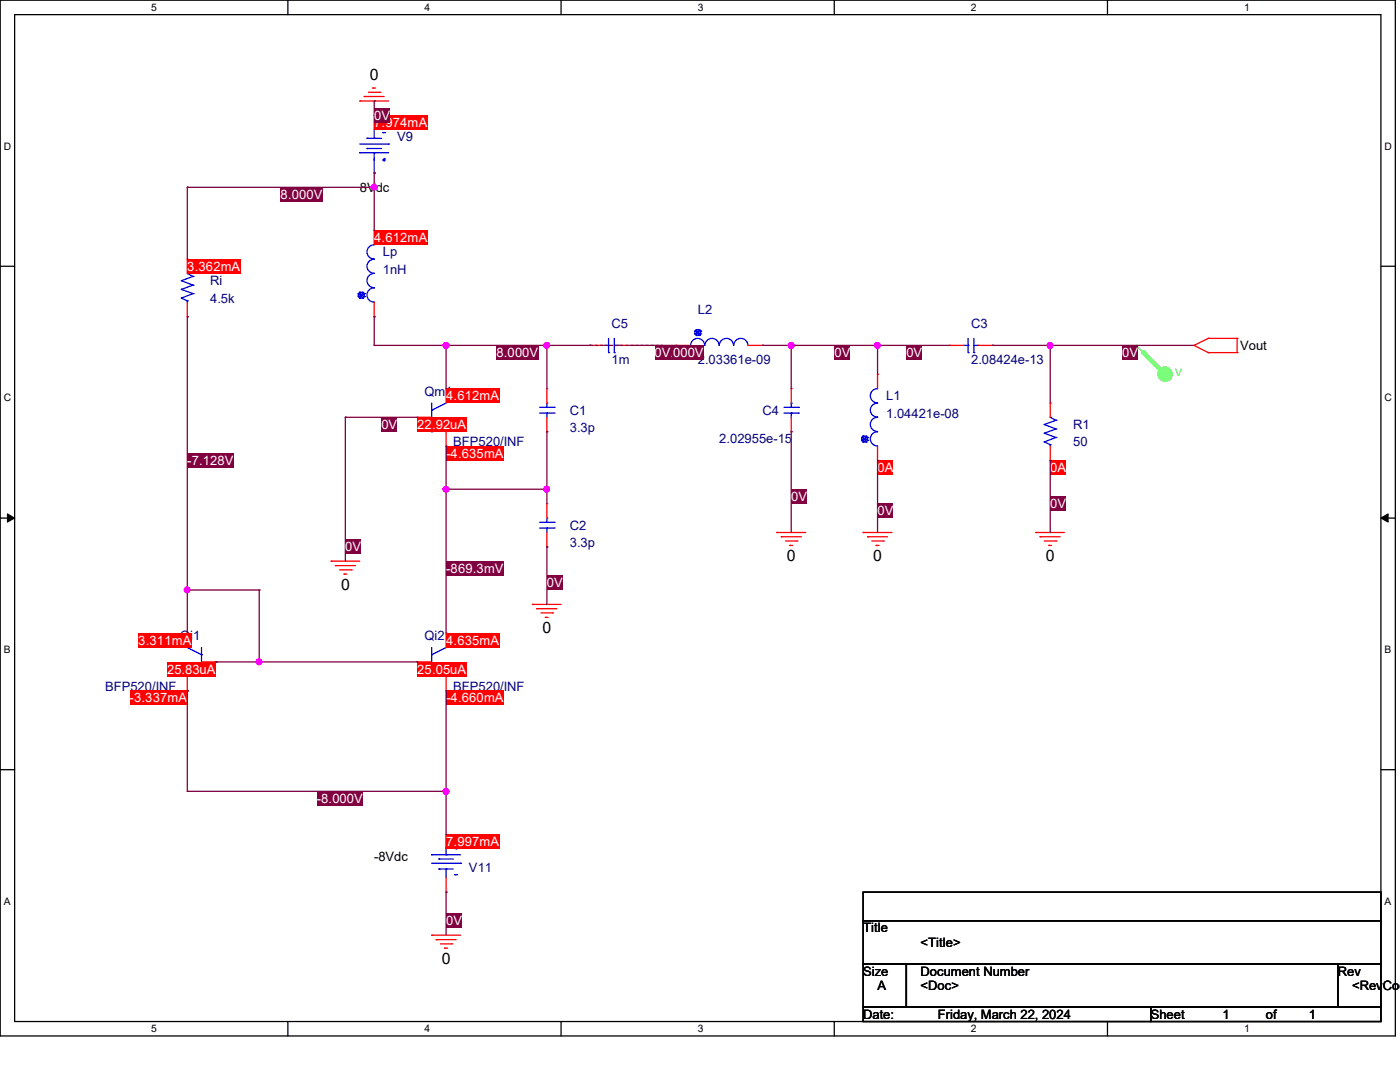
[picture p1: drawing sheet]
<svg xmlns="http://www.w3.org/2000/svg" width="279mm" height="216mm" viewBox="0 0 279 216" stroke-linecap="round" stroke-linejoin="round" font-family="sans-serif">
<path d="M0 0h278.5v206.7h-278.5zM2.9 2.9h272.7v200.9h-272.7z" fill="none" stroke="#000" stroke-width=".25"/>
<g fill="#fff">
<path d="M30.2 .3h1.1v2.3h-1.1z"/>
<path d="M30.2 204.1h1.1v2.3h-1.1z"/>
</g>
<path d="M57.4 0v2.9M57.4 203.8v2.9" fill="none" stroke="#000" stroke-width=".25"/>
<g fill="#fff">
<path d="M84.7 .3h1.1v2.3h-1.1z"/>
<path d="M84.7 204.1h1.1v2.3h-1.1z"/>
</g>
<path d="M112 0v2.9M112 203.8v2.9" fill="none" stroke="#000" stroke-width=".25"/>
<g fill="#fff">
<path d="M139.2 .3h1.1v2.3h-1.1z"/>
<path d="M139.2 204.1h1.1v2.3h-1.1z"/>
</g>
<path d="M166.5 0v2.9M166.5 203.8v2.9" fill="none" stroke="#000" stroke-width=".25"/>
<g fill="#fff">
<path d="M193.8 .3h1.1v2.3h-1.1z"/>
<path d="M193.8 204.1h1.1v2.3h-1.1z"/>
</g>
<path d="M221 0v2.9M221 203.8v2.9" fill="none" stroke="#000" stroke-width=".25"/>
<g fill="#fff">
<path d="M248.3 .3h1.1v2.3h-1.1z"/>
<path d="M248.3 204.1h1.1v2.3h-1.1z"/>
<path d="M.8 28h1.4v2.3h-1.4z"/>
<path d="M276.3 28h1.4v2.3h-1.4z"/>
<path d="M.8 78.2h1.4v2.3h-1.4z"/>
<path d="M276.3 78.2h1.4v2.3h-1.4z"/>
</g>
<path d="M0 53.1h2.9M275.6 53.1h2.9" fill="none" stroke="#000" stroke-width=".25"/>
<g fill="#fff">
<path d="M.8 128.5h1.3v2.2h-1.3z"/>
<path d="M276.3 128.5h1.3v2.2h-1.3z"/>
</g>
<path d="M0 103.4h2.9M275.6 103.4h2.9" fill="none" stroke="#000" stroke-width=".25"/>
<path d="M1.5 102.5l1.4 .9-1.4 .8zM275.6 103.4l1.4-.9v1.7z" fill="#000" stroke="#000" stroke-width=".2"/>
<g fill="#fff">
<path d="M.8 178.7h1.3v2.2h-1.3z"/>
<path d="M276.3 178.7h1.3v2.2h-1.3z"/>
</g>
<path d="M0 153.6h2.9M275.6 153.6h2.9M172.3 178h103.3v5.7h-103.3zM172.3 183.7h103.3v8.7h-103.3zM172.3 192.4h8.6v8.6h-8.6zM180.9 192.4h86.1v8.6h-86.1zM267 192.4h8.6v8.6h-8.6zM172.3 201h57.4v2.8h-57.4zM229.7 201h45.9v2.8h-45.9z" fill="none" stroke="#000" stroke-width=".25"/>
<g fill="none" stroke="#f00" stroke-width=".25">
<path d="M72.7 19.3h.1M72.7 19.3h4M73.5 18.4h2.3M74.4 17.6h.1M74.4 17.6h.6M75.8 18.4h.1M71.8 20.2h.1M71.8 20.2h5.8M238.3 68.9h.1M238.3 68.9l2.8 1.5M241.1 67.5h.1M241.1 70.4h.1"/>
<path d="M241.1 67.5l-2.8 1.4M241.1 67.5h5.8M241.1 70.4h5.8M246.9 67.5h.1M246.9 70.4h.1M246.9 67.5v2.9M66.1 112h.1M66.1 112h5.7M66.9 112.9h.1M66.9 112.9h4.1M67.8 113.7h2.3M68.7 114.6h.1"/>
<path d="M68.7 114.6h.5M70.1 113.7h.1M155 106.3h.1M155 106.3h5.8M155.9 107.1h.1M155.9 107.1h4M156.8 107.9h2.2M157.6 108.8h.1M157.6 108.8h.6M159 107.9h.1M172.3 106.3h.1M172.3 106.3h5.7"/>
<path d="M173.1 107.1h.1M173.1 107.1h4M174 107.9h2.3M174.8 108.8h.1M174.8 108.8h.6M176.3 107.9h.1M206.7 106.3h.1M206.7 106.3h5.7M207.6 107.1h.1M207.6 107.1h4M208.4 107.9h2.3M209.3 108.8h.1"/>
<path d="M209.3 108.8h.5M210.7 107.9h.1M106.3 120.6h.1M106.3 120.6h5.7M107.1 121.5h.1M107.1 121.5h4M107.9 122.3h2.4M108.8 123.2h.1M108.8 123.2h.6M110.3 122.3h.1M86.1 186.6h.1M86.1 186.6h5.8"/>
<path d="M87 187.5h.1M87 187.5h4M87.9 188.3h2.3M88.7 189.2h.1M88.7 189.2h.6M90.2 188.3h.1"/>
</g>
<circle cx="232.5" cy="74.7" r="1.42" fill="#5f5" stroke="#5f5" stroke-width=".25"/>
<path d="M226.8 68.9h.1M226.8 68.9l5.7 5.8" fill="none" stroke="#5f5" stroke-width=".25"/>
<path d="M228.2 70.4l4.3 4.3" fill="none" stroke="#5f5" stroke-width=".85"/>
<circle cx="228.2" cy="70.4" r=".42" fill="#5f5"/>
<g fill="none" stroke="#00f" stroke-width=".25">
<path d="M208.4 88.2h.1M208.4 86.4h.1M208.4 84.7h.1M208.4 88.2l1.2 .5M208.4 86.4l2.3 .9M208.4 84.7l2.3 .9M209.6 83.3h.1M209.6 88.7h.1M209.6 83.3l1.1 .6M209.6 88.7v.3M210.7 87.3h.1M210.7 85.6h.1"/>
<path d="M210.7 83.9h.1M210.7 87.3l-2.3 .9M210.7 85.6l-2.3 .8M210.7 83.9l-2.3 .8"/>
</g>
<path d="M209.6 80.4h.1M209.6 91.9h.1M209.6 80.4v2.9M209.6 89v2.9" fill="none" stroke="#f00" stroke-width=".25"/>
<path d="M209.6 91.9h3.2v2.9h-3.2z" fill="#f00"/>
<g fill="none" stroke="#00f" stroke-width=".25">
<path d="M137.8 68.9a1.4 1.4 0 0 1 1.4-1.4 1.4 1.4 0 0 1 1.4 1.4M138.7 66.6h.1M138.7 66.1h.1M138.7 66.6l.3 .3M138.7 66.1v.5M138.7 66.1l1.1 .5M139 65.8h.1M139 66.9h.1M139 65.8l-.3 .3M139 65.8h.5M139 65.8l.5 1.1M139 66.9h.5"/>
<path d="M139.5 65.8h.1M139.5 66.9h.1M139.5 65.8l-.5 1.1M139.5 65.8l.3 .3M139.8 66.1h.1M139.8 66.6h.1M139.8 66.1l-1.1 .5M139.8 66.1v.5M139.8 66.6l-.3 .3M140.7 68.9a1.42 1.42 0 0 1 1.4-1.4 1.42 1.42 0 0 1 1.4 1.4M143.6 68.9a1.42 1.42 0 0 1 1.4-1.4 1.42 1.42 0 0 1 1.4 1.4M146.4 68.9a1.42 1.42 0 0 1 1.4-1.4 1.42 1.42 0 0 1 1.5 1.4"/>
</g>
<path d="M135 68.9h.1M135 68.9h2.8" fill="none" stroke="#f00" stroke-width=".25"/>
<path d="M135 68.9h3.1v2.9h-3.1z" fill="#f00"/>
<path d="M74.7 46h.1M74.7 46v2.9M74.7 63.2h.1M74.7 60.3v2.9M117.7 68.9h.1M117.7 68.9h2.9M123.5 68.9h2.8M126.3 68.9h.1M149.3 68.9h2.9M152.2 68.9h.1" fill="none" stroke="#f00" stroke-width=".25"/>
<g fill="none" stroke="#00f" stroke-width=".25">
<path d="M71.5 59.2h.1M71.5 58.6h.1M71.5 59.2l.3 .3M71.5 58.6v.6M71.5 58.6l1.2 .6M71.8 58.3h.1M71.8 59.5h.1M71.8 58.3l.6 1.2M71.8 59.5h.6M71.8 58.3l-.3 .3M71.8 58.3h.6M72.4 59.5h.1"/>
<path d="M72.4 58.3h.1M72.4 58.3l.3 .3M72.4 58.3l-.6 1.2M72.7 59.2h.1M72.7 58.6h.1M72.7 59.2l-.3 .3M72.7 58.6l-1.2 .6M72.7 58.6v.6M74.7 54.6a1.42 1.42 0 0 0-1.5 1.4 1.42 1.42 0 0 0 1.5 1.4 1.42 1.42 0 0 0-1.5 1.5 1.42 1.42 0 0 0 1.5 1.4M74.7 48.9a1.42 1.42 0 0 0-1.5 1.4 1.42 1.42 0 0 0 1.5 1.4M74.7 51.7a1.4 1.4 0 0 0-1.5 1.4 1.4 1.4 0 0 0 1.5 1.4M120.6 68.9h.9"/>
<path d="M121.5 70.4h.1M121.5 68.9h.1M121.5 67.5v2.9M122.6 70.4h.1M122.6 67.5v2.9M122.6 68.9h.9M123.5 68.9h.1"/>
</g>
<path d="M74.7 46h10.6v2.9h-10.6z" fill="#f00"/>
<g fill="none" stroke="#00f" stroke-width=".25">
<path d="M71.8 30.5h.1M71.8 28.7h5.8M71.8 30.5h5.8M73.2 29.6h.1M73.2 27.6h.1M73.2 29.6h2.9M73.2 27.6h2.9M74.7 30.5h.1M74.7 27.6h.1M74.7 34.5h.1M74.7 25.9v1.7M74.7 30.5v4"/>
<path d="M76.4 31.9h.1M76.4 26.5h.1M76.4 31.9h.6M76.4 26.5h.6M76.7 31.6h.1M76.7 31.6v.6M77.6 28.7h.1M192.4 68.9h.8M193.2 70.4h.1M193.2 68.9h.1M193.2 67.5v2.9M194.4 70.4h.1"/>
<path d="M194.4 67.5v2.9M194.4 68.9h.8M195.2 68.9h.1M107.7 82.4h2.9M107.7 81.3h2.9M109.1 80.4h.1M109.1 82.4h.1M109.1 80.4v.9M109.1 82.4v.9M110.6 82.4h.1M110.6 81.3h.1"/>
</g>
<path d="M74.7 34.5h.1M74.7 23h.1M74.7 23v2.9M109.1 77.6h.1M109.1 77.6v2.8M189.5 68.9h.1M189.5 68.9h2.9M195.2 68.9h2.9M198.1 68.9h.1M109.1 86.1h.1M109.1 83.3v2.8" fill="none" stroke="#f00" stroke-width=".25"/>
<path d="M74.7 23h10.6v2.9h-10.6z" fill="#f00"/>
<path d="M37.4 129.2l2.8 1.4M39.4 133.2l-1.5 1.5 2.1-.3M40.2 133.5h.1M40.2 135h.1M40.2 130.6h.1M40.2 133.5l-2.8 1.5M40.2 129.2v5.8" fill="none" stroke="#00f" stroke-width=".25"/>
<path d="M40.2 132.1h2.9M43.1 132.1h.1" fill="none" stroke="#f00" stroke-width=".25"/>
<path d="M33.4 132.1h9.6v2.9h-9.6z" fill="#f00"/>
<path d="M43.1 132.1h.1" fill="none" stroke="#f00" stroke-width=".25" stroke-dasharray=".5"/>
<path d="M37.4 126.3h.1M37.4 126.3v2.9" fill="none" stroke="#f00" stroke-width=".25"/>
<path d="M27.6 126.3h10.7v2.9h-10.7z" fill="#f00"/>
<path d="M37.4 137.8h.1M37.4 135v2.8" fill="none" stroke="#f00" stroke-width=".25"/>
<path d="M25.9 137.8h11.5v2.9h-11.5z" fill="#f00"/>
<path d="M37.4 137.8h.1" fill="none" stroke="#f00" stroke-width=".25" stroke-dasharray=".5"/>
<g fill="none" stroke="#00f" stroke-width=".25">
<path d="M36.2 59.5h.1M36.2 57.7h.1M36.2 56h.1M36.2 59.5l1.2 .5M36.2 57.7l2.3 .9M36.2 56l2.3 .9M37.4 54.6h.1M37.4 54.6l1.1 .6M38.5 58.6h.1M38.5 56.9h.1M38.5 55.2h.1M38.5 58.6l-2.3 .9"/>
<path d="M38.5 56.9l-2.3 .8M38.5 55.2l-2.3 .8M37.4 60h.1M37.4 60v.3"/>
</g>
<path d="M37.4 51.7h.1M37.4 51.7v2.9" fill="none" stroke="#f00" stroke-width=".25"/>
<g fill="#f00">
<path d="M37.4 51.7h6.7v2.9h-6.7z"/>
<path d="M44.1 51.7h3.9v2.9h-3.9z"/>
</g>
<path d="M37.4 63.2h.1M37.4 60.3v2.9M157.9 77.6h.1M157.9 77.6v2.8M83.3 83.3h.1M83.3 83.3h2.8M157.9 86.1h.1M157.9 83.3v2.8" fill="none" stroke="#f00" stroke-width=".25"/>
<g fill="none" stroke="#00f" stroke-width=".25">
<path d="M86.1 84.7h.1M86.1 86.1h.1M86.1 81.9h.1M86.1 84.7l2.9 1.4M86.1 80.4v5.7M87 84.5l1.4 1.4-2-.3M89 80.4l-2.9 1.5M156.5 82.4h2.8M156.5 81.3h2.8M157.9 80.4h.1M157.9 82.4h.1M157.9 80.4v.9"/>
<path d="M157.9 82.4v.9M159.3 82.4h.1M159.3 81.3h.1"/>
</g>
<g fill="#f00">
<path d="M83.3 83.3h3.7v2.8h-3.7z"/>
<path d="M87 83.3h6v2.8h-6z"/>
</g>
<path d="M89 77.6h.1M89 77.6v2.8" fill="none" stroke="#f00" stroke-width=".25"/>
<path d="M89 77.6h10.7v2.8h-10.7z" fill="#f00"/>
<path d="M89 89h.1M89 86.1v2.9" fill="none" stroke="#f00" stroke-width=".25"/>
<g fill="#f00">
<path d="M89 89h7.6v2.9h-7.6z"/>
<path d="M96.6 89h3.9v2.9h-3.9z"/>
</g>
<g fill="none" stroke="#00f" stroke-width=".25">
<path d="M107.7 105.4h2.9M107.7 104.2h2.9M109.1 103.4h.1M109.1 105.4h.1M109.1 103.4v.8M109.1 105.4v.9M110.6 105.4h.1M110.6 104.2h.1M86.1 133.5h.1M86.1 135h.1M86.1 130.6h.1M86.1 133.5l2.9 1.5"/>
<path d="M86.1 129.2v5.8M87 133.2l1.4 1.5-2-.3M89 129.2l-2.9 1.4"/>
</g>
<path d="M109.1 109.1h.1M109.1 100.5h.1M109.1 100.5v2.9M109.1 106.3v2.8M83.3 132.1h.1M83.3 132.1h2.8" fill="none" stroke="#f00" stroke-width=".25"/>
<g fill="#f00">
<path d="M83.3 132.1h3.7v2.9h-3.7z"/>
<path d="M87 132.1h6v2.9h-6z"/>
</g>
<path d="M89 126.3h.1M89 126.3v2.9" fill="none" stroke="#f00" stroke-width=".25"/>
<path d="M89 126.3h10.7v2.9h-10.7z" fill="#f00"/>
<path d="M89 137.8h.1M89 135v2.8" fill="none" stroke="#f00" stroke-width=".25"/>
<g fill="#f00">
<path d="M89 137.8h7.6v2.9h-7.6z"/>
<path d="M96.6 137.8h3.9v2.9h-3.9z"/>
</g>
<g fill="none" stroke="#00f" stroke-width=".25">
<path d="M175.1 77.6a1.42 1.42 0 0 0-1.4 1.4 1.42 1.42 0 0 0 1.4 1.4M172 87.9h.1M172 87.3h.1M172 87.9l.3 .3M172 87.3v.6M172 87.3l1.1 .6M172.3 87h.1M172.3 88.2h.1M172.3 87l.5 1.2M172.3 88.2h.5M172.3 87l-.3 .3M172.3 87h.5"/>
<path d="M172.8 88.2h.1M172.8 87h.1M172.8 87l.3 .3M172.8 87l-.5 1.2M173.1 87.9h.1M173.1 87.3h.1M173.1 87.9l-.3 .3M173.1 87.3l-1.1 .6M173.1 87.3v.6M175.1 86.1a1.42 1.42 0 0 0-1.4 1.5 1.42 1.42 0 0 0 1.4 1.4M175.1 80.4a1.4 1.4 0 0 0-1.4 1.4 1.4 1.4 0 0 0 1.4 1.4M175.1 83.3a1.42 1.42 0 0 0-1.4 1.4 1.42 1.42 0 0 0 1.4 1.4"/>
</g>
<path d="M175.1 91.9h.1M175.1 89v2.9" fill="none" stroke="#f00" stroke-width=".25"/>
<path d="M175.1 91.9h3.2v2.9h-3.2z" fill="#f00"/>
<path d="M175.1 74.7h.1M175.1 74.7v2.9M89 166.5h.1" fill="none" stroke="#f00" stroke-width=".25"/>
<g fill="none" stroke="#00f" stroke-width=".25">
<path d="M86.1 170.6h.1M86.1 172.3h5.8M86.1 170.6h5.8M87.6 171.4h.1M87.6 173.4h.1M87.6 171.4h2.9M87.6 173.4h2.9M89 170.6h.1M89 173.4h.1M89 166.5h.1M89 166.5v4.1M89 173.4v1.7"/>
<path d="M90.8 169.1h.1M90.8 174.5h.1M90.8 169.1h.5M90.8 174.5h.5M91 169.4h.1M91 168.8v.6M91.9 172.3h.1"/>
</g>
<path d="M89 166.5h10.7v2.9h-10.7z" fill="#f00"/>
<path d="M89 178h.1M89 175.1v2.9" fill="none" stroke="#f00" stroke-width=".25"/>
<path d="M74.7 20.2h.1M74.7 20.2v2.8" fill="none" stroke="#800040" stroke-width=".25"/>
<path d="M74.7 21.6h3.2v2.9h-3.2z" fill="#800040"/>
<path d="M37.4 37.4h.1M74.7 34.5h.1M74.7 34.5v2.9h-37.3" fill="none" stroke="#800040" stroke-width=".25"/>
<circle cx="74.7" cy="37.3" r=".56" fill="#f0f" stroke="#f0f" stroke-width=".25"/>
<g fill="#800040">
<path d="M56 37.4h3.7v2.9h-3.7z"/>
<path d="M59.7 37.4h4.6v2.9h-4.6z"/>
</g>
<path d="M37.4 37.4h.1M37.4 37.4v14.3M74.7 37.4h.1M74.7 37.4v8.6M37.4 63.2h.1M37.4 63.2v54.5" fill="none" stroke="#800040" stroke-width=".25"/>
<circle cx="37.3" cy="117.7" r=".56" fill="#f0f" stroke="#f0f" stroke-width=".25"/>
<g fill="#800040">
<path d="M37.4 90.5h3.1v2.8h-3.1z"/>
<path d="M40.5 90.5h6.1v2.8h-6.1z"/>
</g>
<path d="M74.7 63.2h.1M74.7 68.9h.1M74.7 63.2v5.7M74.7 68.9h34.4M89 68.9h.1M89 68.9v8.7" fill="none" stroke="#800040" stroke-width=".25"/>
<g fill="#f0f" stroke="#f0f" stroke-width=".25">
<circle cx="109.1" cy="68.9" r=".56"/>
<circle cx="89" cy="68.9" r=".56"/>
</g>
<g fill="#800040">
<path d="M99.1 68.9h3.7v2.9h-3.7z"/>
<path d="M102.8 68.9h4.6v2.9h-4.6z"/>
</g>
<path d="M109.1 68.9h.1M109.1 68.9v8.7M68.9 83.3h.1M68.9 83.3h14.4" fill="none" stroke="#800040" stroke-width=".25"/>
<path d="M76.1 83.3h3.2v2.8h-3.2z" fill="#800040"/>
<path d="M68.9 83.3h.1M68.9 83.3v28.7" fill="none" stroke="#800040" stroke-width=".25"/>
<path d="M68.9 107.7h3.2v2.9h-3.2z" fill="#800040"/>
<path d="M89 89h.1M89 97.6h.1M89 89v37.3M109.1 86.1h.1M109.1 86.1v11.5" fill="none" stroke="#800040" stroke-width=".25"/>
<circle cx="89" cy="97.6" r=".56" fill="#f0f" stroke="#f0f" stroke-width=".25"/>
<g fill="#800040">
<path d="M89 112h7.6v2.9h-7.6z"/>
<path d="M96.6 112h3.9v2.9h-3.9z"/>
</g>
<path d="M89 97.6h.1M89 97.6h20.1M109.1 97.6h.1M109.1 97.6v2.9M109.1 109.1h.1M109.1 109.1v11.5" fill="none" stroke="#800040" stroke-width=".25"/>
<circle cx="109.1" cy="97.6" r=".56" fill="#f0f" stroke="#f0f" stroke-width=".25"/>
<path d="M109.1 114.9h3.2v2.8h-3.2z" fill="#800040"/>
<g fill="none" stroke="#800040" stroke-width=".25">
<path d="M37.4 117.7h.1M37.4 117.7h14.3M37.4 117.7v8.6M51.7 117.7h.1M51.7 117.7v14.4M37.4 137.8h.1M37.4 137.8v20.1M43.1 132.1h.1M43.1 132.1h40.2M83.3 132.1h.1M89 137.8h.1M89 137.8v20.1h-51.6"/>
<path d="M37.4 157.9h.1"/>
</g>
<g fill="#f0f" stroke="#f0f" stroke-width=".25">
<circle cx="51.7" cy="132.1" r=".56"/>
<circle cx="89" cy="157.9" r=".56"/>
</g>
<g fill="#800040">
<path d="M63.2 157.9h3.1v2.9h-3.1z"/>
<path d="M66.3 157.9h6.1v2.9h-6.1z"/>
</g>
<path d="M89 157.9h.1M89 157.9v8.6M89 178h.1M89 178v8.6" fill="none" stroke="#800040" stroke-width=".25"/>
<path d="M89 182.3h3.2v2.9h-3.2z" fill="#800040"/>
<path d="M209.6 68.9h.1M209.6 68.9v11.5M209.6 68.9h28.7" fill="none" stroke="#800040" stroke-width=".25"/>
<circle cx="209.5" cy="68.9" r=".56" fill="#f0f" stroke="#f0f" stroke-width=".25"/>
<path d="M223.9 68.9h3.2v2.9h-3.2z" fill="#800040"/>
<path d="M209.6 91.9h.1M209.6 91.9v14.4" fill="none" stroke="#800040" stroke-width=".25"/>
<path d="M209.6 99.1h3.2v2.8h-3.2z" fill="#800040"/>
<path d="M198.1 68.9h.1M198.1 68.9h11.5M175.1 91.9h.1M175.1 91.9v14.4" fill="none" stroke="#800040" stroke-width=".25"/>
<path d="M175.1 100.5h3.2v2.9h-3.2z" fill="#800040"/>
<path d="M175.1 68.9h.1M175.1 68.9v5.8M175.1 68.9h14.4" fill="none" stroke="#800040" stroke-width=".25"/>
<circle cx="175.1" cy="68.9" r=".56" fill="#f0f" stroke="#f0f" stroke-width=".25"/>
<path d="M180.9 68.9h3.2v2.9h-3.2z" fill="#800040"/>
<path d="M152.2 68.9h.1M152.2 68.9h22.9M157.9 68.9h.1M157.9 68.9v8.7" fill="none" stroke="#800040" stroke-width=".25"/>
<circle cx="157.9" cy="68.9" r=".56" fill="#f0f" stroke="#f0f" stroke-width=".25"/>
<path d="M166.5 68.9h3.2v2.9h-3.2z" fill="#800040"/>
<path d="M157.9 86.1h.1M157.9 86.1v20.2" fill="none" stroke="#800040" stroke-width=".25"/>
<path d="M157.9 97.6h3.2v2.9h-3.2z" fill="#800040"/>
<path d="M109.1 68.9h8.6M117.7 68.9h.1" fill="none" stroke="#800040" stroke-width=".25"/>
<g fill="#800040">
<path d="M132.1 68.9h3.7v2.9h-3.7z"/>
<path d="M135.8 68.9h4.6v2.9h-4.6z"/>
</g>
<path d="M117.7 68.9h14.4M132.1 68.9h.1" fill="none" stroke="#800040" stroke-width=".25" stroke-dasharray=".5"/>
<path d="M126.3 68.9h8.7M135 68.9h.1" fill="none" stroke="#800040" stroke-width=".25"/>
<path d="M130.6 68.9h3.2v2.9h-3.2z" fill="#800040"/>
<g fill="#f0f" stroke="#f0f" stroke-width=".25">
<circle cx="74.7" cy="37.3" r=".56"/>
<circle cx="37.3" cy="117.7" r=".56"/>
<circle cx="109.1" cy="68.9" r=".56"/>
<circle cx="89" cy="68.9" r=".56"/>
<circle cx="89" cy="97.6" r=".56"/>
<circle cx="109.1" cy="97.6" r=".56"/>
<circle cx="51.7" cy="132.1" r=".56"/>
<circle cx="89" cy="157.9" r=".56"/>
<circle cx="209.5" cy="68.9" r=".56"/>
<circle cx="175.1" cy="68.9" r=".56"/>
<circle cx="157.9" cy="68.9" r=".56"/>
</g>
<g font-size="3.1">
<text x="73.8" y="16">0</text>
<text x="157.1" y="111.9">0</text>
<text x="174.3" y="111.9">0</text>
<text x="208.7" y="111.9">0</text>
<text x="68.1" y="117.6">0</text>
<text x="108.2" y="126.3">0</text>
<text x="88.2" y="192.3">0</text>
</g>
<g font-size="2.6" fill="#fff">
<text x="74.7" y="23.9">0V</text>
<text x="74.7" y="25.4">7.974mA</text>
<text x="56" y="39.7">8.000V</text>
<text x="74.7" y="48.3">4.612mA</text>
<text x="37.4" y="54.1">3.362mA</text>
<text x="99.1" y="71.2">8.000V</text>
<text x="130.6" y="71.2">0V</text>
<text x="132.1" y="71.2">8.000V</text>
<text x="135" y="71.2">0A</text>
<text x="166.5" y="71.2">0V</text>
<text x="180.9" y="71.2">0V</text>
<text x="223.9" y="71.2">0V</text>
<text x="89" y="79.9">4.612mA</text>
<text x="76.1" y="85.6">0V</text>
<text x="83.3" y="85.6">22.92uA</text>
<text x="37.4" y="92.8">-7.128V</text>
<text x="89" y="91.4">-4.635mA</text>
<text x="175.1" y="94.2">0A</text>
<text x="209.6" y="94.2">0A</text>
<text x="157.9" y="99.9">0V</text>
<text x="209.6" y="101.4">0V</text>
<text x="175.1" y="102.8">0V</text>
<text x="68.9" y="110">0V</text>
<text x="89" y="114.3">-869.3mV</text>
<text x="109.1" y="117.2">0V</text>
<text x="27.6" y="128.7">3.311mA</text>
<text x="89" y="128.7">4.635mA</text>
<text x="33.4" y="134.4">25.83uA</text>
<text x="83.3" y="134.4">25.05uA</text>
<text x="25.9" y="140.2">-3.337mA</text>
<text x="89" y="140.2">-4.660mA</text>
<text x="63.2" y="160.2">-8.000V</text>
<text x="89" y="168.9">7.997mA</text>
<text x="89" y="184.7">0V</text>
</g>
<g font-size="2.6" fill="#000080">
<text x="79.2" y="28.2">V9</text>
<text x="76.4" y="51.2">Lp</text>
<text x="42" y="56.9">Ri</text>
<text x="76.4" y="54.6">1nH</text>
<text x="42" y="60.4">4.5k</text>
<text x="122" y="65.5">C5</text>
<text x="139.3" y="62.7">L2</text>
<text x="193.8" y="65.5">C3</text>
<text x="122" y="72.7">1m</text>
<text x="139.3" y="72.7">2.03361e-09</text>
<text x="193.8" y="72.7">2.08424e-13</text>
<text x="84.7" y="79">Qm1</text>
<text x="113.7" y="82.8">C1</text>
<text x="152.2" y="82.8">C4</text>
<text x="176.9" y="79.9">L1</text>
<text x="176.9" y="83.3">1.04421e-08</text>
<text x="90.5" y="89.1">BFP520/INF</text>
<text x="113.7" y="86.2">3.3p</text>
<text x="143.6" y="88.5">2.02955e-15</text>
<text x="214.2" y="85.6">R1</text>
<text x="214.2" y="89.1">50</text>
<text x="113.7" y="105.7">C2</text>
<text x="113.7" y="109.1">3.3p</text>
<text x="35.9" y="127.8">Qi1</text>
<text x="84.7" y="127.8">Qi2</text>
<text x="21" y="137.8">BFP520/INF</text>
<text x="90.5" y="137.8">BFP520/INF</text>
<text x="93.6" y="174">V11</text>
</g>
<g font-size="2.6">
<text x="71.8" y="38.3">8Vdc</text>
<text x="247.5" y="69.8">Vout</text>
<text x="74.7" y="171.7">-8Vdc</text>
<text x="172.3" y="186.1">Title</text>
<text x="183.7" y="188.9">&lt;Title&gt;</text>
<text x="172.3" y="194.7">Size</text>
<text x="175.1" y="197.6">A</text>
<text x="183.7" y="194.7">Document Number</text>
<text x="183.7" y="197.6">&lt;Doc&gt;</text>
<text x="267" y="194.7">Rev</text>
<text x="269.8" y="197.6">&lt;RevCod</text>
<text x="172.3" y="203.3">Date:</text>
<text x="187.2" y="203.3">Friday, March 22, 2024</text>
<text x="229.7" y="203.3">Sheet</text>
<text x="244" y="203.3">1</text>
<text x="252.6" y="203.3">of</text>
<text x="261.2" y="203.3">1</text>
</g>
<g font-size="2.1">
<text x="30.2" y="2.2">5</text>
<text x="84.7" y="2.2">4</text>
<text x="139.2" y="2.2">3</text>
<text x="193.8" y="2.2">2</text>
<text x="248.3" y="2.2">1</text>
<text x=".8" y="29.8">D</text>
<text x="276.3" y="29.8">D</text>
<text x=".8" y="80.1">C</text>
<text x="276.3" y="80.1">C</text>
<text x=".8" y="130.3">B</text>
<text x="276.3" y="130.3">B</text>
<text x=".8" y="180.5">A</text>
<text x="276.3" y="180.5">A</text>
<text x="30.2" y="206">5</text>
<text x="84.7" y="206">4</text>
<text x="139.2" y="206">3</text>
<text x="193.8" y="206">2</text>
<text x="248.3" y="206">1</text>
</g>
<text font-size="2.1" fill="#5f5" x="234.5" y="75.1">V</text>
</svg>
